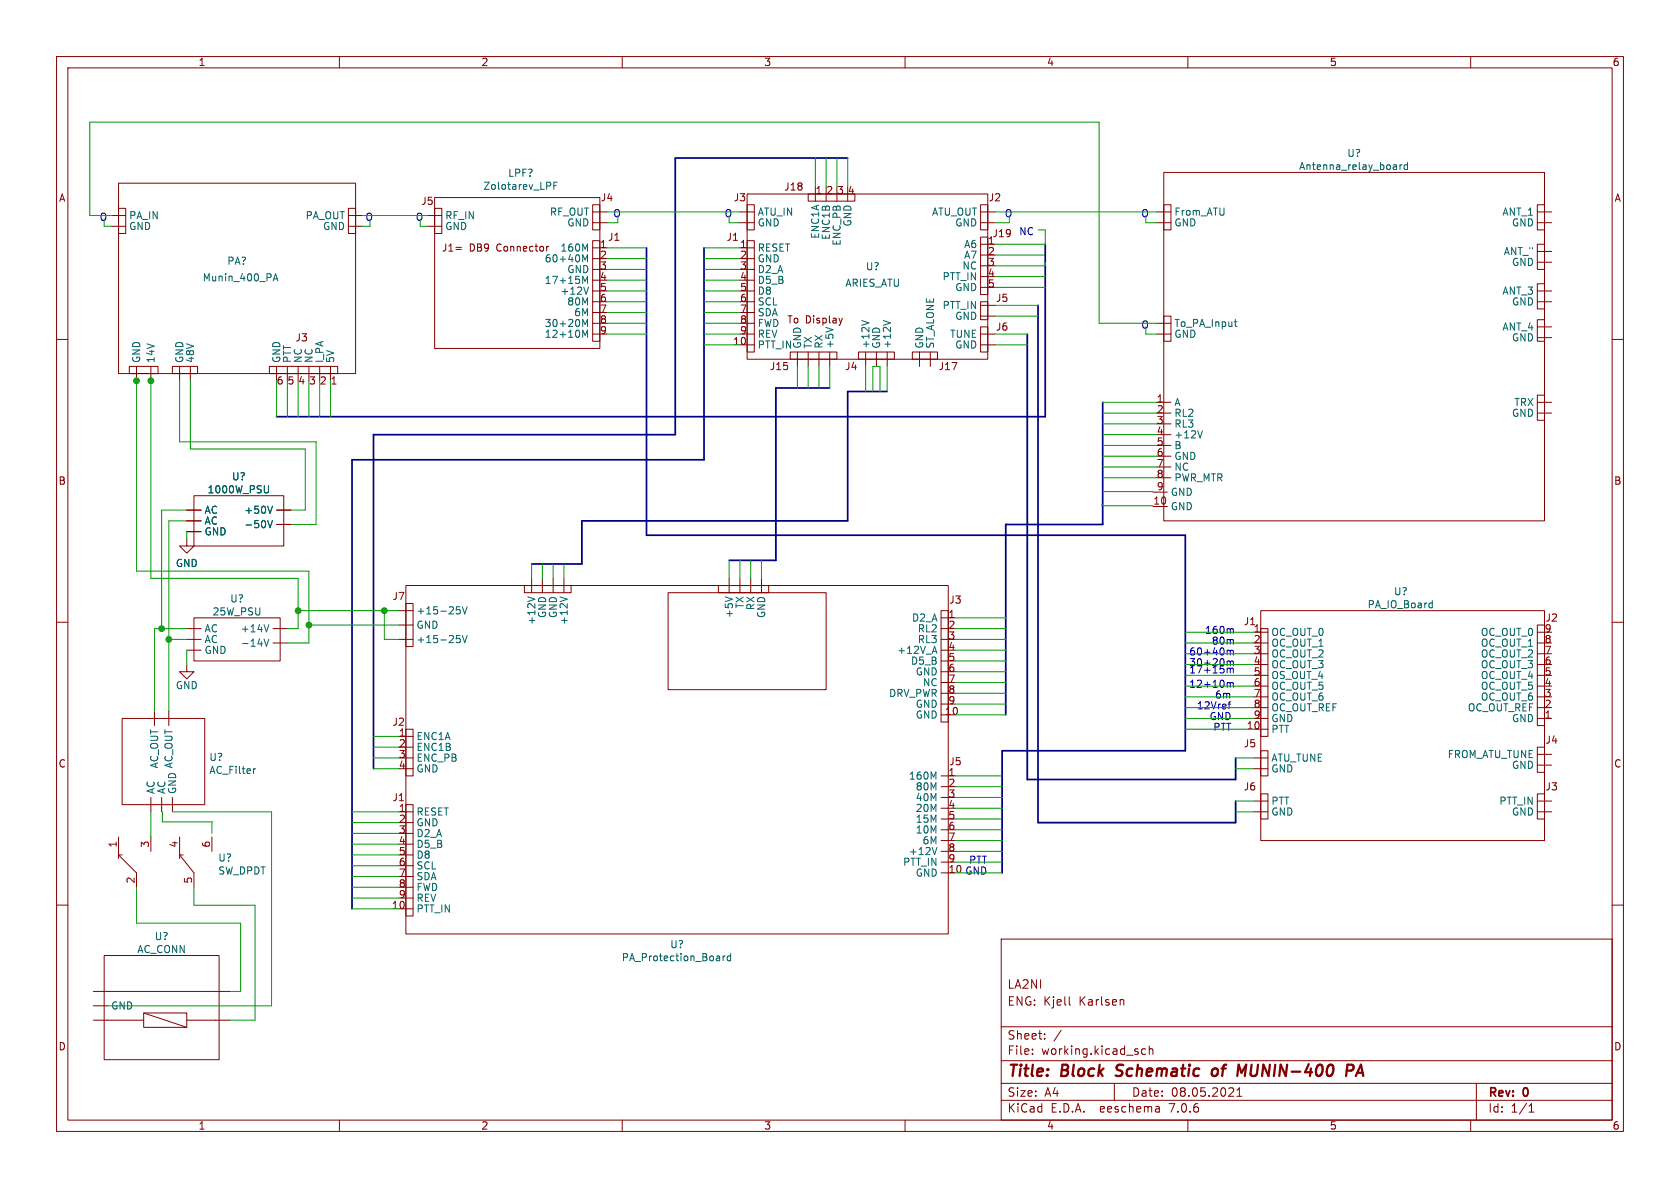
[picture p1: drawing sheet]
<svg xmlns="http://www.w3.org/2000/svg" width="297mm" height="210mm" viewBox="0 0 297 210" stroke-linecap="round" stroke-linejoin="round" font-family="sans-serif">
<g fill="none" stroke="#840000" stroke-width=".18">
<path d="M10 10h277v190h-277zM12 12h273v186h-273zM60 10v2M110 10v2M160 10v2M210 10v2M260 10v2M19.7 38.1h2.5M21 36.8h1.2v4.5h-1.2zM21 32.4h41.9v33.6h-41.9zM61.6 36.8h1.3v4.5h-1.3zM61.6 38.1h2.5"/>
<path d="M75.6 38.1h2.5M76.8 36.8h1.3v4.5h-1.3zM76.8 34.3h.1M76.8 34.9h29.2v26.7h-29.2zM104.8 36.2h1.2v4.4h-1.2zM104.8 39.4h2.5M104.8 37.5h2.5M130.8 39.4h2.5M130.8 37.5h2.5M132.1 36.2h1.2v4.4h-1.2zM132.1 34.3h42.5v29.2h-42.5zM142.9 34.3h8.2v1.3h-8.2z"/>
<path d="M144.1 33v2.6M146 33v2.6M148 33v2.6M149.9 33v2.6M173.4 36.2h1.2v4.4h-1.2zM173.4 39.4h2.5M173.4 37.5h2.5M204.5 39.4h2.5M204.5 37.5h2.5M205.7 36.2h1.3v4.4h-1.3zM205.7 30.5h67.3v61.6h-67.3zM271.8 36.2h1.2v4.4h-1.2z"/>
<path d="M271.8 39.4h2.5M271.8 37.5h2.5M10 60h2M19.7 40h2.5M61.6 40h2.5M75.6 40h2.5M80.6 43.7h1M80.6 44.1h1M97 43.5l-.4 .3M104.8 42.5h1.2v17.8h-1.2zM104.8 51.4h2.5M104.8 59.1h2.5"/>
<path d="M104.8 43.8h2.5M104.8 49.5h2.5M104.8 57.2h2.5M104.8 45.7h2.5M104.8 55.2h2.5M104.8 53.3h2.5M104.8 47.6h2.5M130.8 51.4h2.5M130.8 59.1h2.5M130.8 43.8h2.5M130.8 49.5h2.5M130.8 57.2h2.5"/>
<path d="M130.8 45.7h2.5M130.8 55.2h2.5M130.8 53.3h2.5M130.8 47.6h2.5M132.1 42.5h1.2v19.7h-1.2zM148.9 56.2l-.3 .9M173.4 57.8h1.2v4.4h-1.2zM173.4 53.3h1.2v3.2h-1.2zM173.4 41.9h1.2v10.2h-1.2zM173.4 59.1h2.5M173.4 43.2h2.5M173.4 45.1h2.5"/>
<path d="M173.4 55.9h2.5M173.4 50.8h2.5M173.4 47h2.5M173.4 54h2.5M173.4 48.9h2.5M204.5 59.1h2.5M204.5 57.2h2.5M205.7 55.9h1.3v4.4h-1.3zM271.8 56.5h1.2v3.8h-1.2zM271.8 50.2h1.2v4.4h-1.2zM271.8 43.2h1.2v4.4h-1.2zM271.8 51.4h2.5"/>
<path d="M271.8 53.3h2.5M271.8 44.5h2.5M271.8 57.8h2.5M271.8 59.7h2.5M271.8 46.4h2.5M285 60h2M22.9 64.8h5v1.2h-5zM24.1 64.8v2.5M26.7 64.8v2.5M30.5 64.8h4.4v1.2h-4.4zM31.7 64.8v2.5M33.7 64.8v2.5"/>
<path d="M47.6 64.8h12.1v1.2h-12.1zM48.9 64.8v2.5M50.8 64.8v2.5M52.7 64.8v2.5M54.6 64.8v2.5M56.5 64.8v2.5M58.4 64.8v2.5M130.8 61h2.5M139.7 62.2h8.3v1.3h-8.3zM141 62.2v2.6M142.9 62.2v2.6M144.8 62.2v2.6"/>
<path d="M146.7 62.2v2.6M151.8 62.2h6.3v1.3h-6.3zM153 62.2v2.6M154.9 62.2v2.6M156.8 62.2v2.6M161.3 62.2h4.4v1.3h-4.4zM162.6 62.2v2.6M164.5 62.2v2.6M173.4 61h2.5M204.5 76.8h2.5M204.5 71.1h2.5M204.5 78.7h2.5"/>
<path d="M204.5 73h2.5M204.5 74.9h2.5M271.8 69.9h1.2v4.4h-1.2zM271.8 71.1h2.5M271.8 73h2.5M33 95.3v1.2h1.3l-1.3 1.3-1.3-1.3h1.3M33 90.2h2.6M33 92.1h2.6M33 94h2.6M34.3 87.6h15.9v8.9h-15.9zM48.9 90.2h2.5M48.9 92.7h2.5"/>
<path d="M203.8 89.5h2.6M203.8 87h2.6M204.5 80.6h2.5M204.5 82.6h2.5M204.5 84.5h2.5M10 110h2M33 117.5v1.2h1.3l-1.3 1.3-1.3-1.3h1.3M33 114.9h2.6M33 113h2.6M33 111.1h2.6M34.3 109.2h15.2v7.6h-15.2zM48.3 111.1h2.5"/>
<path d="M48.3 113.7h2.5M70.5 113h2.5M70.5 108h2.5M70.5 110.5h2.5M71.8 106.7h1.2v7.6h-1.2zM71.8 103.5h95.8v61.6h-95.8zM92.7 103.5h8.3v1.3h-8.3zM94 102.2v2.6M95.9 102.2v2.6M97.8 102.2v2.6M99.7 102.2v2.6M118.1 104.8h27.9v17.1h-27.9z"/>
<path d="M127 103.5h8.9v1.3h-8.9zM128.9 102.2v2.6M130.8 102.2v2.6M132.7 102.2v2.6M134.6 102.2v2.6M166.4 108h1.2v19.6h-1.2zM166.4 114.9h2.5M166.4 113h2.5M166.4 109.2h2.5M166.4 116.8h2.5M166.4 118.7h2.5M166.4 111.1h2.5"/>
<path d="M221.6 113.7h2.6M221.6 111.8h2.6M221.6 115.6h2.6M221.6 117.5h2.6M221.6 119.4h2.6M222.9 111.1h1.3v19.1h-1.3zM222.9 108h50.1v40.6h-50.1zM271.8 110.5h1.2v17.8h-1.2zM271.8 113.7h2.5M271.8 111.8h2.5M271.8 115.6h2.5M271.8 117.5h2.5"/>
<path d="M271.8 119.4h2.5M285 110h2M21.6 127h14.6v15.2h-14.6zM27.3 125.7v2.6M29.8 125.7v2.6M70.5 130.2h2.5M70.5 132.1h2.5M70.5 134h2.5M70.5 135.9h2.5M71.8 128.9h1.2v8.3h-1.2zM166.4 137.2h2.5M166.4 139.1h2.5"/>
<path d="M166.4 122.6h2.5M166.4 126.4h2.5M166.4 124.5h2.5M166.4 120.7h2.5M221.6 134h2.6M221.6 135.9h2.6M221.6 127h2.6M221.6 121.3h2.6M221.6 123.2h2.6M221.6 125.1h2.6M221.6 128.9h2.6M222.9 132.7h1.3v4.5h-1.3z"/>
<path d="M271.8 132.1h1.2v4.4h-1.2zM271.8 133.4h2.5M271.8 127h2.5M271.8 135.3h2.5M271.8 121.3h2.5M271.8 123.2h2.5M271.8 125.1h2.5M10 160h2M21 148v3.8M21.6 151.1h-.6l3.1 3.2v2.5M26.7 141v2.5M26.7 148v2.5"/>
<path d="M28.6 141v2.5M30.5 141v2.5M31.7 148v3.8M32.4 151.1h-.7l2.6 3.2v2.5M37.5 148v2.5M70.5 147.3h2.5M70.5 149.2h2.5M70.5 151.1h2.5M70.5 156.8h2.5M70.5 145.4h2.5M70.5 143.5h2.5M70.5 158.8h2.5"/>
<path d="M70.5 153h2.5M70.5 154.9h2.5M71.8 142.2h1.2v19.7h-1.2zM166.4 150.5h2.5M166.4 146.7h2.5M166.4 144.8h2.5M166.4 142.9h2.5M166.4 141h2.5M166.4 148.6h2.5M166.4 154.3h2.5M166.4 152.4h2.5M221.6 143.5h2.6"/>
<path d="M221.6 141.6h2.6M222.9 140.3h1.3v4.5h-1.3zM271.8 140.3h1.2v4.5h-1.2zM271.8 143.5h2.5M271.8 141.6h2.5M285 160h2M16.5 175.3h24.1M16.5 177.8h2.5M18.4 168.9h20.3v18.4h-20.3zM25.4 179.1h7.6v2.5h-7.6zM25.4 179.1l7.6 2.5M70.5 160.7h2.5"/>
<path d="M177 166h108v32h-108zM189 176.2v1.3l.2 .2M198.5 176.7l.2 .2v.8M16.5 180.3h8.9M33 180.3h7.6M40.6 181h.1M60 198v2M110 198v2M160 198v2M177 194.5h108M177 191.5h108M177 187.5h108"/>
<path d="M177 181.5h108M182.5 186.3v.1M182.5 185.5v.1M184.7 183.6v.1M184.7 182.8v.1M187.6 182.1l-1.3 2M197 191.5v3M202.5 185.5l-.4-.1-.3 .3v.4l.2 .2h.5M203.2 185.5l.2-.1 .3 .1 .1 .9M203.2 184.9v1.5M204.9 195.7l.1 .9M205 196.5l-.2 .1"/>
<path d="M205 196h-.2M210 198v2M217.5 192.3l.5 .1 .1 .3-.9 1.1h.9M218.7 193.8h.8M218.7 192.7l.4-.4v1.5M260 198v2M261 191.5v6.5M270.3 196.6h.9M270.3 195.5l.4-.4v1.5"/>
</g>
<path d="M197.2 190.1l.3 .1M197.5 188.4l-.1 .2 .1 .4M215.3 189.1a.57 .57 0 0 0-1 .2v.7a.57 .57 0 0 0 1-.2M219.5 189.6l.8-1.4-.2 2M238.1 189.3h.7a.55 .55 0 0 0 .5-.5 .55 .55 0 0 0-.3-.6h-.8l-.2 2M239.7 190.2l.9-2 .4 2M239.9 189.6h1" fill="none" stroke="#840000" stroke-width=".4"/>
<g fill="none" stroke="#006464" stroke-width=".18">
<path d="M97.9 32.8h.4M98.5 32.2h-.6v1.3M247.5 29.1v.9M247.9 29.1l-.4 .3M248.8 29.2l-.3-.1-.3 .3 .1 .5h.5M248.8 28.7v1.3M48.3 49.7l.4-1.3 .4 1.3M48.4 49.3h.6M103 58.4l.4 .9 .5-.9v1.2M103 45l.4 .9 .5-.9v1.3M103 48.8l.4 .9 .5-.9v1.3M103 56.5l.4 .9 .5-.9v1.2"/>
<path d="M104 50.7l-.4 1.3M152.3 56.7l1.3 .4M156.2 56.7l1.2 .4M218.2 56.9h.5M218.4 57.5l.3 .2M212.6 76.1l-.4 1.3M47.3 92l.4 1.3 .5-1.3M47.5 85.9v1l-.3 .2M48.2 89.5l-.5 1.2M46.7 113l.4 1.2 .4-1.2M47.5 110.4l-.4 1.3M80.7 112.3h.6"/>
<path d="M80.7 107.3h.6M80.8 112.8h.3l.3 .3-.1 .4-.5 .1M80.8 107.7h.3l.3 .3-.1 .4-.5 .1M81.7 112.3l.5 1.3 .4-1.3M81.7 107.3l.5 1.2 .4-1.2M93.3 105.5l1.3 .4M99 105.5l1.3 .4M128.2 105.5l1.3 .4M164.9 115.2h.6M165.2 114.2l.4 1.3M253.1 106.6l.1 .1M253.2 106.2v1.2"/>
<path d="M253.2 107.4h-.1M45.2 135.9l-.3 .1M165.6 149.8l-.4 1.3M127.8 169v.8M128.2 169l-.4 .2M129.2 169.1l-.4-.1-.2 .2 .1 .6h.5M129.2 168.6v1.2"/>
</g>
<g fill="none" stroke="#0000c2" stroke-width=".18">
<path d="M217 116.9l.3-.1 .2 .2M217 118.2l.3-.1 .2 .2M217 115l.3-.1 .2 .2M217.5 117l.2-.2 .3 .1v.8M217.5 115.1v.7M217.5 117v.7M217.5 118.3v.7M217.5 115.1l.2-.2 .3 .1v.8M217.5 118.3l.2-.2 .3 .1v.8M217.7 111.1l.3 .2v.7M217 120.7h.3l.2 .1M217.1 124.5h.5"/>
<path d="M217.3 124.1v.1M217.5 120.8v.7M217.5 120.8l.2-.1h.3v.8"/>
</g>
<path d="M149.9 27.9h-30.5v48.9h-53.4v59.1M114.3 43.8v50.8h95.2v38.1h-32.3v21.6M124.5 43.8v37.5h-62.3v79.4M181.6 59.1v78.7h36.8v-3.8M183.5 54v91.4h34.9v-3.8M184.8 43.2v30.5h-135.9M146.7 68.6h-9.5v30.5h-8.3M156.8 69.2h-6.9v22.9h-47v7.6h-8.9M194.9 71.1v21.6h-17.1v33.7" fill="none" stroke="#000084" stroke-width=".3"/>
<g fill="none" stroke="#009600" stroke-width=".18">
<path d="M18.4 38.7v1.3h1.3M19.7 38.1h-3.8v-16.5h178.4v35.6h10.2M64.1 38.1h11.5M65.4 38.7v1.3h-1.3M74.3 38.7v1.3h1.3M107.3 37.5h23.5M109.2 38.1v1.3h-1.9M128.9 38.1v1.3h1.9M144.1 27.9v5.1M146 27.9v5.1M148 27.9v5.1M149.9 27.9v5.1"/>
<path d="M175.9 37.5h28.6M178.4 38.1v1.3h-2.5M202.6 38.1v1.3h1.9M107.3 47.6h7M107.3 49.5h7M107.3 51.4h7M107.3 53.3h7M107.3 55.2h7M107.3 57.2h7M107.3 59.1h7M107.3 45.7h7M107.3 43.8h7"/>
<path d="M124.5 47.6h6.3M124.5 49.5h6.3M124.5 51.4h6.3M124.5 53.3h6.3M124.5 55.2h6.3M124.5 57.2h6.3M124.5 59.1h6.3M124.5 45.7h6.3M124.5 43.8h6.3M175.9 59.1h5.7M175.9 45.1h8.9M175.9 48.9h8.9"/>
<path d="M175.9 50.8h8.9M175.9 54h7.6M175.9 55.9h7.6M183.5 40.6h1.3v2.6h-8.9M184.8 46.4v.6h-8.9M202.6 57.8v1.3h1.9M24.1 66.7v34.3h30.5v12.7h-3.8M26.7 66.7v35.5h26v8.9h-1.9M31.7 67.3v10.8h24.2v14.6h-4.5M33.7 67.3v12.1h20.3v10.8h-2.6M48.9 67.3v6.4M50.8 67.3v6.4"/>
<path d="M52.7 67.3v6.4M54.6 67.3v6.4M56.5 67.3v6.4M58.4 67.3v6.4M124.5 61h6.3M141 64.8v3.8M142.9 64.8v3.8M144.8 64.8v3.8M146.7 64.8v3.8M153 64.8v4.4M154.3 69.2v-4.4h1.3v4.4M156.8 64.8v4.4"/>
<path d="M175.9 61h5.7M194.9 71.1h9.6M194.9 73h9.6M194.9 74.9h9.6M194.9 76.8h9.6M194.9 78.7h9.6M33 92.1h-3.2v33.6M33 94v1.3M33 90.2h-4.4v20.9M94 99.7v2.5M95.9 99.7v2.5M97.8 99.7v2.5"/>
<path d="M99.7 99.7v2.5M128.9 99.1v3.1M130.8 99.1v3.1M132.7 99.1v3.1M134.6 99.1v3.1M194.8 89.1v.3h9M194.9 80.6h9.6M194.9 82.6h9.6M194.9 84.5h9.6M203.8 86.9h-8.8v.1M29.8 113h3.2M33 111.1h-5.7v14.6"/>
<path d="M33 114.9v2.6M52.7 108h17.8M54.6 110.5h15.9M67.9 108v5h2.6M168.9 111.1h8.9M168.9 118.7h8.9M168.9 113h8.9M168.9 114.9h8.9M168.9 116.8h8.9M168.9 109.2h8.9M209.5 113.7h12.1M209.5 111.8h12.1"/>
<path d="M209.5 115.6h12.1M209.5 117.5h12.1M209.5 119.4h12.1M66 130.2h4.5M66 132.1h4.5M66 134h4.5M66 135.9h4.5M168.9 120.7h8.9M168.9 122.6h8.9M168.9 124.5h8.9M168.9 126.4h8.9M168.9 137.2h8.3"/>
<path d="M168.9 139.1h8.3M209.5 127h12.1M209.5 128.9h12.1M209.5 121.3h12.1M209.5 123.2h12.1M209.5 125.1h12.1M218.4 134h3.2M218.4 135.9h3.2M24.1 156.8v6.4h18.4v12.1h-1.9M26.7 143.5v4.5M28.7 143.5v1.8h8.9M30.5 143.5h17.5v34.3h-29"/>
<path d="M34.3 156.8v3.2h10.8v20.3h-4.5M37.5 145.4v1.9M62.2 143.5h8.3M62.2 145.4h8.3M62.2 147.3h8.3M62.2 149.2h8.3M62.2 151.1h8.3M62.2 153h8.3M62.2 154.9h8.3M62.2 156.8h8.3M62.2 158.8h8.3M168.9 141h8.3"/>
<path d="M168.9 142.9h8.3M168.9 144.8h8.3M168.9 146.7h8.3M168.9 148.6h8.3M168.9 150.5h8.3M168.9 152.4h8.3M168.9 154.3h8.3M218.4 143.5h3.2M218.4 141.6h3.2M62.2 160.7h8.3"/>
</g>
<g fill="#009600" stroke="#009600" stroke-width=".18">
<circle cx="28.6" cy="111.1" r=".51"/>
<circle cx="29.8" cy="113" r=".51"/>
<circle cx="54.6" cy="110.5" r=".51"/>
<circle cx="67.9" cy="108" r=".51"/>
<circle cx="52.7" cy="108" r=".51"/>
<circle cx="24.1" cy="67.3" r=".51"/>
<circle cx="26.7" cy="67.3" r=".51"/>
</g>
<g font-size="2.8" fill="#840000">
<text x="178" y="190.9">Title:</text>
<text x="187.7" y="190.9">Block</text>
<text x="198.2" y="190.9">Schematic</text>
<text x="215.9" y="190.9">of</text>
<text x="221.2" y="190.9">MUNIN-400</text>
</g>
<g font-size="2.1" fill="#840000">
<text x="178" y="178">ENG: Kjell</text>
<text x="178" y="175">LA2NI</text>
<text x="190.8" y="178">Karlsen</text>
<text x="178" y="184">Sheet:</text>
<text x="178" y="186.7">File:</text>
<text x="184.1" y="186.7">working.kicad_sch</text>
<text x="178" y="196.9">KiCad</text>
<text x="178" y="194.1">Size:</text>
<text x="184.7" y="194.1">A4</text>
<text x="185.7" y="196.9">E.D.A.</text>
<text x="194.6" y="196.9">eeschema</text>
<text x="200" y="194.1">Date:</text>
<text x="207" y="196.9">7.0.6</text>
<text x="207" y="194.1">08.05.2021</text>
<text x="263" y="194.3">Rev:</text>
<text x="263" y="196.9">Id:</text>
<text x="267.1" y="196.9">1/1</text>
<text x="269.4" y="194.3">0</text>
</g>
<g font-size="1.8" fill="#840000">
<text x="35" y="11.9">1</text>
<text x="85" y="11.9">2</text>
<text x="135" y="11.9">3</text>
<text x="185" y="11.9">4</text>
<text x="235" y="11.9">5</text>
<text x="285" y="11.9">6</text>
<text x="10.3" y="35.9">A</text>
<text x="106.1" y="35.8">J4</text>
<text x="129.6" y="35.8">J3</text>
<text x="138.5" y="33.9">J18</text>
<text x="144.1" y="34.5">1</text>
<text x="146" y="34.5">2</text>
<text x="147.9" y="34.5">3</text>
<text x="149.8" y="34.5">4</text>
<text x="174.7" y="35.8">J2</text>
<text x="285.3" y="35.9">A</text>
<text x="74.4" y="36.4">J5</text>
<text x="78" y="44.7">J1=</text>
<text x="83" y="44.7">DB9</text>
<text x="87.9" y="44.7">Connector</text>
<text x="106" y="44.1">1</text>
<text x="106" y="46">2</text>
<text x="106" y="47.9">3</text>
<text x="107.4" y="42.8">J1</text>
<text x="128.3" y="42.8">J1</text>
<text x="130.7" y="44.1">1</text>
<text x="130.7" y="46">2</text>
<text x="130.7" y="47.9">3</text>
<text x="174.5" y="43.4">1</text>
<text x="174.5" y="45.3">2</text>
<text x="174.5" y="47.2">3</text>
<text x="175.4" y="42.1">J19</text>
<text x="106" y="49.8">4</text>
<text x="106" y="51.7">5</text>
<text x="106" y="53.6">6</text>
<text x="130.7" y="49.8">4</text>
<text x="130.7" y="51.7">5</text>
<text x="130.7" y="53.6">6</text>
<text x="174.5" y="49.1">4</text>
<text x="174.5" y="51">5</text>
<text x="176" y="53.6">J5</text>
<text x="106" y="55.5">7</text>
<text x="106" y="57.4">8</text>
<text x="106" y="59.3">9</text>
<text x="130.7" y="55.5">7</text>
<text x="130.7" y="57.4">8</text>
<text x="130.7" y="59.3">9</text>
<text x="176" y="58.7">J6</text>
<text x="52.1" y="60.6">J3</text>
<text x="129.5" y="61.2">10</text>
<text x="136" y="65.6">J15</text>
<text x="149.3" y="65.6">J4</text>
<text x="165.8" y="65.6">J17</text>
<text x="48.8" y="68.2">6</text>
<text x="50.7" y="68.2">5</text>
<text x="52.6" y="68.2">4</text>
<text x="54.5" y="68.2">3</text>
<text x="56.4" y="68.2">2</text>
<text x="58.3" y="68.2">1</text>
<text x="204.4" y="71.4">1</text>
<text x="204.4" y="73.3">2</text>
<text x="204.4" y="75.2">3</text>
<text x="204.4" y="77.1">4</text>
<text x="204.4" y="79">5</text>
<text x="204.4" y="80.9">6</text>
<text x="204.4" y="82.8">7</text>
<text x="10.3" y="85.9">B</text>
<text x="204.4" y="84.7">8</text>
<text x="285.3" y="85.9">B</text>
<text x="69.3" y="106.3">J7</text>
<text x="167.7" y="106.9">J3</text>
<text x="167.6" y="109.5">1</text>
<text x="167.6" y="111.4">2</text>
<text x="167.6" y="113.3">3</text>
<text x="219.8" y="110.7">J1</text>
<text x="221.5" y="112">1</text>
<text x="221.5" y="113.9">2</text>
<text x="273" y="113.9">8</text>
<text x="273" y="112">9</text>
<text x="273.1" y="110.1">J2</text>
<text x="167.6" y="115.2">4</text>
<text x="167.6" y="117.1">5</text>
<text x="167.6" y="119">6</text>
<text x="221.5" y="115.8">3</text>
<text x="221.5" y="117.7">4</text>
<text x="221.5" y="119.6">5</text>
<text x="273" y="119.6">5</text>
<text x="273" y="117.7">6</text>
<text x="273" y="115.8">7</text>
<text x="167.6" y="120.9">7</text>
<text x="167.6" y="122.8">8</text>
<text x="167.6" y="124.7">9</text>
<text x="221.5" y="121.5">6</text>
<text x="221.5" y="123.4">7</text>
<text x="221.5" y="125.3">8</text>
<text x="273" y="125.3">2</text>
<text x="273" y="123.4">3</text>
<text x="273" y="121.5">4</text>
<text x="69.3" y="128.5">J2</text>
<text x="70.4" y="130.4">1</text>
<text x="167" y="126.6">10</text>
<text x="220.3" y="129.1">10</text>
<text x="221.5" y="127.2">9</text>
<text x="273" y="127.2">1</text>
<text x="273.1" y="131.7">J4</text>
<text x="10.3" y="135.9">C</text>
<text x="70.4" y="132.3">2</text>
<text x="70.4" y="134.2">3</text>
<text x="70.4" y="136.1">4</text>
<text x="167.6" y="137.4">1</text>
<text x="167.7" y="135.5">J5</text>
<text x="219.8" y="132.3">J5</text>
<text x="285.3" y="135.9">C</text>
<text x="69.3" y="141.8">J1</text>
<text x="70.4" y="143.7">1</text>
<text x="167.6" y="139.3">2</text>
<text x="167.6" y="141.2">3</text>
<text x="167.6" y="143.1">4</text>
<text x="219.8" y="139.9">J6</text>
<text x="273.1" y="139.9">J3</text>
<text x="70.4" y="145.7">2</text>
<text x="70.4" y="147.6">3</text>
<text x="70.4" y="149.5">4</text>
<text x="167.6" y="145">5</text>
<text x="167.6" y="146.9">6</text>
<text x="167.6" y="148.8">7</text>
<text x="70.4" y="151.4">5</text>
<text x="70.4" y="153.3">6</text>
<text x="70.4" y="155.2">7</text>
<text x="167.6" y="150.7">8</text>
<text x="167.6" y="152.6">9</text>
<text x="69.2" y="160.9">10</text>
<text x="70.4" y="157.1">8</text>
<text x="70.4" y="159">9</text>
<text x="10.3" y="185.9">D</text>
<text x="285.3" y="185.9">D</text>
<text x="35" y="199.9">1</text>
<text x="85" y="199.9">2</text>
<text x="135" y="199.9">3</text>
<text x="185" y="199.9">4</text>
<text x="235" y="199.9">5</text>
<text x="285" y="199.9">6</text>
</g>
<g font-size="1.8" fill="#006464">
<text x="238.1" y="28">U?</text>
<text x="85.4" y="33.8">Zolotarev_LPF</text>
<text x="89.7" y="31.5">LPF?</text>
<text x="229.6" y="30.3">Antenna_relay_board</text>
<text x="22.7" y="40.9">GND</text>
<text x="22.7" y="39">PA_IN</text>
<text x="53.9" y="39">PA_OUT</text>
<text x="57" y="40.9">GND</text>
<text x="78.6" y="40.9">GND</text>
<text x="78.6" y="39">RF_IN</text>
<text x="97.1" y="38.3">RF_OUT</text>
<text x="100.2" y="40.2">GND</text>
<text x="133.9" y="38.3">ATU_IN</text>
<text x="133.9" y="40.2">GND</text>
<text x="150.7" y="40.1" transform="rotate(-90 150.7 40.1)">GND</text>
<text x="164.7" y="38.3">ATU_OUT</text>
<text x="168.8" y="40.2">GND</text>
<text x="207.5" y="38.3">From_ATU</text>
<text x="207.5" y="40.2">GND</text>
<text x="265.5" y="38.3">ANT_1</text>
<text x="267.2" y="40.2">GND</text>
<text x="40.1" y="47">PA?</text>
<text x="96.2" y="46.6">60+40M</text>
<text x="99" y="44.7">160M</text>
<text x="133.9" y="46.6">GND</text>
<text x="133.9" y="44.7">RESET</text>
<text x="145" y="42.3" transform="rotate(-90 145 42.3)">ENC1A</text>
<text x="146.9" y="42.5" transform="rotate(-90 146.9 42.5)">ENC1B</text>
<text x="148.8" y="43.5" transform="rotate(-90 148.8 43.5)">ENC_PB</text>
<text x="153" y="48">U?</text>
<text x="170" y="47.9">NC</text>
<text x="170.3" y="44">A6</text>
<text x="170.3" y="45.9">A7</text>
<text x="265.7" y="45.3">ANT_&quot;</text>
<text x="267.2" y="47.2">GND</text>
<text x="35.7" y="49.9">Munin_400_PA</text>
<text x="96.2" y="50.4">17+15M</text>
<text x="99" y="52.3">+12V</text>
<text x="100.2" y="48.5">GND</text>
<text x="133.9" y="48.5">D2_A</text>
<text x="133.9" y="50.4">D5_B</text>
<text x="133.9" y="52.3">D8</text>
<text x="149.4" y="50.9">ARIES_ATU</text>
<text x="166.5" y="49.8">PTT_IN</text>
<text x="168.8" y="51.7">GND</text>
<text x="265.5" y="52.3">ANT_3</text>
<text x="96.2" y="59.9">12+10M</text>
<text x="96.2" y="58">30+20M</text>
<text x="100.2" y="54.2">80M</text>
<text x="101.4" y="56.1">6M</text>
<text x="133.9" y="58">FWD</text>
<text x="133.9" y="59.9">REV</text>
<text x="133.9" y="54.2">SCL</text>
<text x="133.9" y="56.1">SDA</text>
<text x="139.1" y="57.4">To</text>
<text x="142.4" y="57.4">Display</text>
<text x="166.5" y="54.8">PTT_IN</text>
<text x="167.9" y="59.9">TUNE</text>
<text x="168.8" y="56.7">GND</text>
<text x="207.5" y="59.9">GND</text>
<text x="207.5" y="58">To_PA_Input</text>
<text x="265.5" y="58.6">ANT_4</text>
<text x="267.2" y="54.2">GND</text>
<text x="25" y="64.3" transform="rotate(-90 25 64.3)">GND</text>
<text x="27.5" y="64.3" transform="rotate(-90 27.5 64.3)">14V</text>
<text x="32.6" y="64.3" transform="rotate(-90 32.6 64.3)">GND</text>
<text x="34.5" y="64.3" transform="rotate(-90 34.5 64.3)">48V</text>
<text x="49.8" y="64.3" transform="rotate(-90 49.8 64.3)">GND</text>
<text x="51.7" y="64.3" transform="rotate(-90 51.7 64.3)">PTT</text>
<text x="53.6" y="64.3" transform="rotate(-90 53.6 64.3)">NC</text>
<text x="55.5" y="64.3" transform="rotate(-90 55.5 64.3)">NC</text>
<text x="57.4" y="64.3" transform="rotate(-90 57.4 64.3)">I_PA</text>
<text x="59.3" y="64.3" transform="rotate(-90 59.3 64.3)">5V</text>
<text x="133.9" y="61.8">PTT_IN</text>
<text x="141.8" y="61.7" transform="rotate(-90 141.8 61.7)">GND</text>
<text x="143.7" y="61.7" transform="rotate(-90 143.7 61.7)">TX</text>
<text x="145.6" y="61.7" transform="rotate(-90 145.6 61.7)">RX</text>
<text x="147.5" y="61.7" transform="rotate(-90 147.5 61.7)">+5V</text>
<text x="153.9" y="61.7" transform="rotate(-90 153.9 61.7)">+12V</text>
<text x="155.8" y="61.7" transform="rotate(-90 155.8 61.7)">GND</text>
<text x="157.7" y="61.7" transform="rotate(-90 157.7 61.7)">+12V</text>
<text x="163.4" y="61.7" transform="rotate(-90 163.4 61.7)">GND</text>
<text x="165.3" y="61.7" transform="rotate(-90 165.3 61.7)">ST_ALONE</text>
<text x="168.8" y="61.8">GND</text>
<text x="267.2" y="60.6">GND</text>
<text x="207.5" y="72">A</text>
<text x="267.6" y="72">TRX</text>
<text x="207.5" y="77.7">+12V</text>
<text x="207.5" y="73.9">RL2</text>
<text x="207.5" y="75.8">RL3</text>
<text x="267.2" y="73.9">GND</text>
<text x="207.5" y="79.6">B</text>
<text x="207.5" y="81.5">GND</text>
<text x="207.5" y="83.4">NC</text>
<text x="36.6" y="87.4">1000W_PSU</text>
<text x="40.9" y="85.1">U?</text>
<text x="206.9" y="87.9">GND</text>
<text x="207.5" y="85.3">PWR_MTR</text>
<text x="36.1" y="92.9">AC</text>
<text x="36.1" y="91">AC</text>
<text x="36.1" y="94.8">GND</text>
<text x="43.1" y="91">+50V</text>
<text x="43.1" y="93.6">-50V</text>
<text x="206.9" y="90.4">GND</text>
<text x="31" y="100.4">GND</text>
<text x="40.6" y="106.7">U?</text>
<text x="131.7" y="107.7" transform="rotate(-90 131.7 107.7)">TX</text>
<text x="133.6" y="108" transform="rotate(-90 133.6 108)">RX</text>
<text x="241.7" y="107.7">PA_IO_Board</text>
<text x="246.3" y="105.4">U?</text>
<text x="36.1" y="113.9">AC</text>
<text x="36.1" y="112">AC</text>
<text x="37.5" y="109">25W_PSU</text>
<text x="42.5" y="112">+14V</text>
<text x="73.5" y="113.9">+15-25V</text>
<text x="73.5" y="108.8">+15-25V</text>
<text x="73.5" y="111.4">GND</text>
<text x="94.8" y="110.6" transform="rotate(-90 94.8 110.6)">+12V</text>
<text x="96.7" y="109.4" transform="rotate(-90 96.7 109.4)">GND</text>
<text x="98.7" y="109.4" transform="rotate(-90 98.7 109.4)">GND</text>
<text x="100.6" y="110.6" transform="rotate(-90 100.6 110.6)">+12V</text>
<text x="129.8" y="109.4" transform="rotate(-90 129.8 109.4)">+5V</text>
<text x="135.5" y="109.4" transform="rotate(-90 135.5 109.4)">GND</text>
<text x="161.1" y="110.1">D2_A</text>
<text x="162.2" y="112">RL2</text>
<text x="162.2" y="113.9">RL3</text>
<text x="224.7" y="112.6">OC_OUT_0</text>
<text x="261.7" y="112.6">OC_OUT_0</text>
<text x="36.1" y="115.8">GND</text>
<text x="42.5" y="114.5">-14V</text>
<text x="158.5" y="115.8">+12V_A</text>
<text x="160.9" y="117.7">D5_B</text>
<text x="161.8" y="119.6">GND</text>
<text x="224.7" y="114.5">OC_OUT_1</text>
<text x="224.7" y="116.4">OC_OUT_2</text>
<text x="224.7" y="118.3">OC_OUT_3</text>
<text x="261.7" y="114.5">OC_OUT_1</text>
<text x="261.7" y="116.4">OC_OUT_2</text>
<text x="261.7" y="118.3">OC_OUT_3</text>
<text x="31" y="122">GND</text>
<text x="157.1" y="123.4">DRV_PWR</text>
<text x="161.8" y="125.3">GND</text>
<text x="163.1" y="121.5">NC</text>
<text x="224.7" y="122.1">OC_OUT_5</text>
<text x="224.7" y="124.1">OC_OUT_6</text>
<text x="224.7" y="126">OC_OUT_REF</text>
<text x="224.7" y="120.2">OS_OUT_4</text>
<text x="259.4" y="126">OC_OUT_REF</text>
<text x="261.7" y="120.2">OC_OUT_4</text>
<text x="261.7" y="122.1">OC_OUT_5</text>
<text x="261.7" y="124.1">OC_OUT_6</text>
<text x="73.5" y="131">ENC1A</text>
<text x="161.8" y="127.2">GND</text>
<text x="224.7" y="127.9">GND</text>
<text x="224.7" y="129.8">PTT</text>
<text x="267.2" y="127.9">GND</text>
<text x="28.2" y="135.9" transform="rotate(-90 28.2 135.9)">AC_OUT</text>
<text x="30.7" y="135.9" transform="rotate(-90 30.7 135.9)">AC_OUT</text>
<text x="36.9" y="134.7">U?</text>
<text x="36.9" y="137">AC_Filter</text>
<text x="73.5" y="132.9">ENC1B</text>
<text x="73.5" y="134.8">ENC_PB</text>
<text x="73.5" y="136.8">GND</text>
<text x="224.7" y="134.8">ATU_TUNE</text>
<text x="224.7" y="136.8">GND</text>
<text x="255.8" y="134.2">FROM_ATU_TUNE</text>
<text x="267.2" y="136.1">GND</text>
<text x="27.5" y="140.5" transform="rotate(-90 27.5 140.5)">AC</text>
<text x="29.4" y="140.5" transform="rotate(-90 29.4 140.5)">AC</text>
<text x="31.3" y="140.5" transform="rotate(-90 31.3 140.5)">GND</text>
<text x="160.6" y="138">160M</text>
<text x="161.8" y="143.7">20M</text>
<text x="161.8" y="141.8">40M</text>
<text x="161.8" y="139.9">80M</text>
<text x="224.7" y="142.5">PTT</text>
<text x="265" y="142.5">PTT_IN</text>
<text x="73.5" y="148.2">D2_A</text>
<text x="73.5" y="146.3">GND</text>
<text x="73.5" y="144.4">RESET</text>
<text x="161.8" y="147.5">10M</text>
<text x="161.8" y="145.6">15M</text>
<text x="163" y="149.5">6M</text>
<text x="224.7" y="144.4">GND</text>
<text x="267.2" y="144.4">GND</text>
<text x="38.5" y="152.5">U?</text>
<text x="38.5" y="154.8">SW_DPDT</text>
<text x="73.5" y="150.1">D5_B</text>
<text x="73.5" y="152">D8</text>
<text x="73.5" y="153.9">SCL</text>
<text x="73.5" y="155.8">SDA</text>
<text x="159.6" y="153.3">PTT_IN</text>
<text x="160.6" y="151.4">+12V</text>
<text x="161.8" y="155.2">GND</text>
<text x="73.5" y="157.7">FWD</text>
<text x="73.5" y="161.5">PTT_IN</text>
<text x="73.5" y="159.6">REV</text>
<text x="27.3" y="166.4">U?</text>
<text x="118.4" y="167.8">U?</text>
<text x="24.2" y="168.7">AC_CONN</text>
<text x="109.8" y="170.1">PA_Protection_Board</text>
<text x="19.6" y="178.7">GND</text>
</g>
<g font-size="1.8" fill="#0000c2">
<text x="17.5" y="39.1">O</text>
<text x="64.5" y="39.1">O</text>
<text x="73.4" y="39.1">O</text>
<text x="108.3" y="38.5">O</text>
<text x="128" y="38.5">O</text>
<text x="177.5" y="38.5">O</text>
<text x="180.1" y="41.7">NC</text>
<text x="201.7" y="38.5">O</text>
<text x="201.7" y="58.2">O</text>
<text x="212.9" y="112.1">160m</text>
<text x="210.1" y="117.9">30+20m</text>
<text x="210.1" y="119.1">17+15m</text>
<text x="210.1" y="116">60+40m</text>
<text x="214.1" y="114.1">80m</text>
<text x="210.1" y="121.7">12+10m</text>
<text x="211.5" y="125.5">12Vref</text>
<text x="214.7" y="123.6">6m</text>
<text x="213.7" y="127.4">GND</text>
<text x="214.4" y="129.3">PTT</text>
<text x="167.6" y="154.5">10 GND</text>
<text x="171.2" y="152.8">PTT</text>
</g>
<g font-size="1.8" fill="#a90000">
<text x="203.8" y="89.3">10</text>
<text x="204.4" y="86.7">9</text>
<text x="20.7" y="149.9" transform="rotate(-90 20.7 149.9)">1</text>
<text x="26.4" y="149.9" transform="rotate(-90 26.4 149.9)">3</text>
<text x="31.5" y="149.9" transform="rotate(-90 31.5 149.9)">4</text>
<text x="37.2" y="149.9" transform="rotate(-90 37.2 149.9)">6</text>
<text x="23.9" y="156.3" transform="rotate(-90 23.9 156.3)">2</text>
<text x="34" y="156.3" transform="rotate(-90 34 156.3)">5</text>
</g>
</svg>
